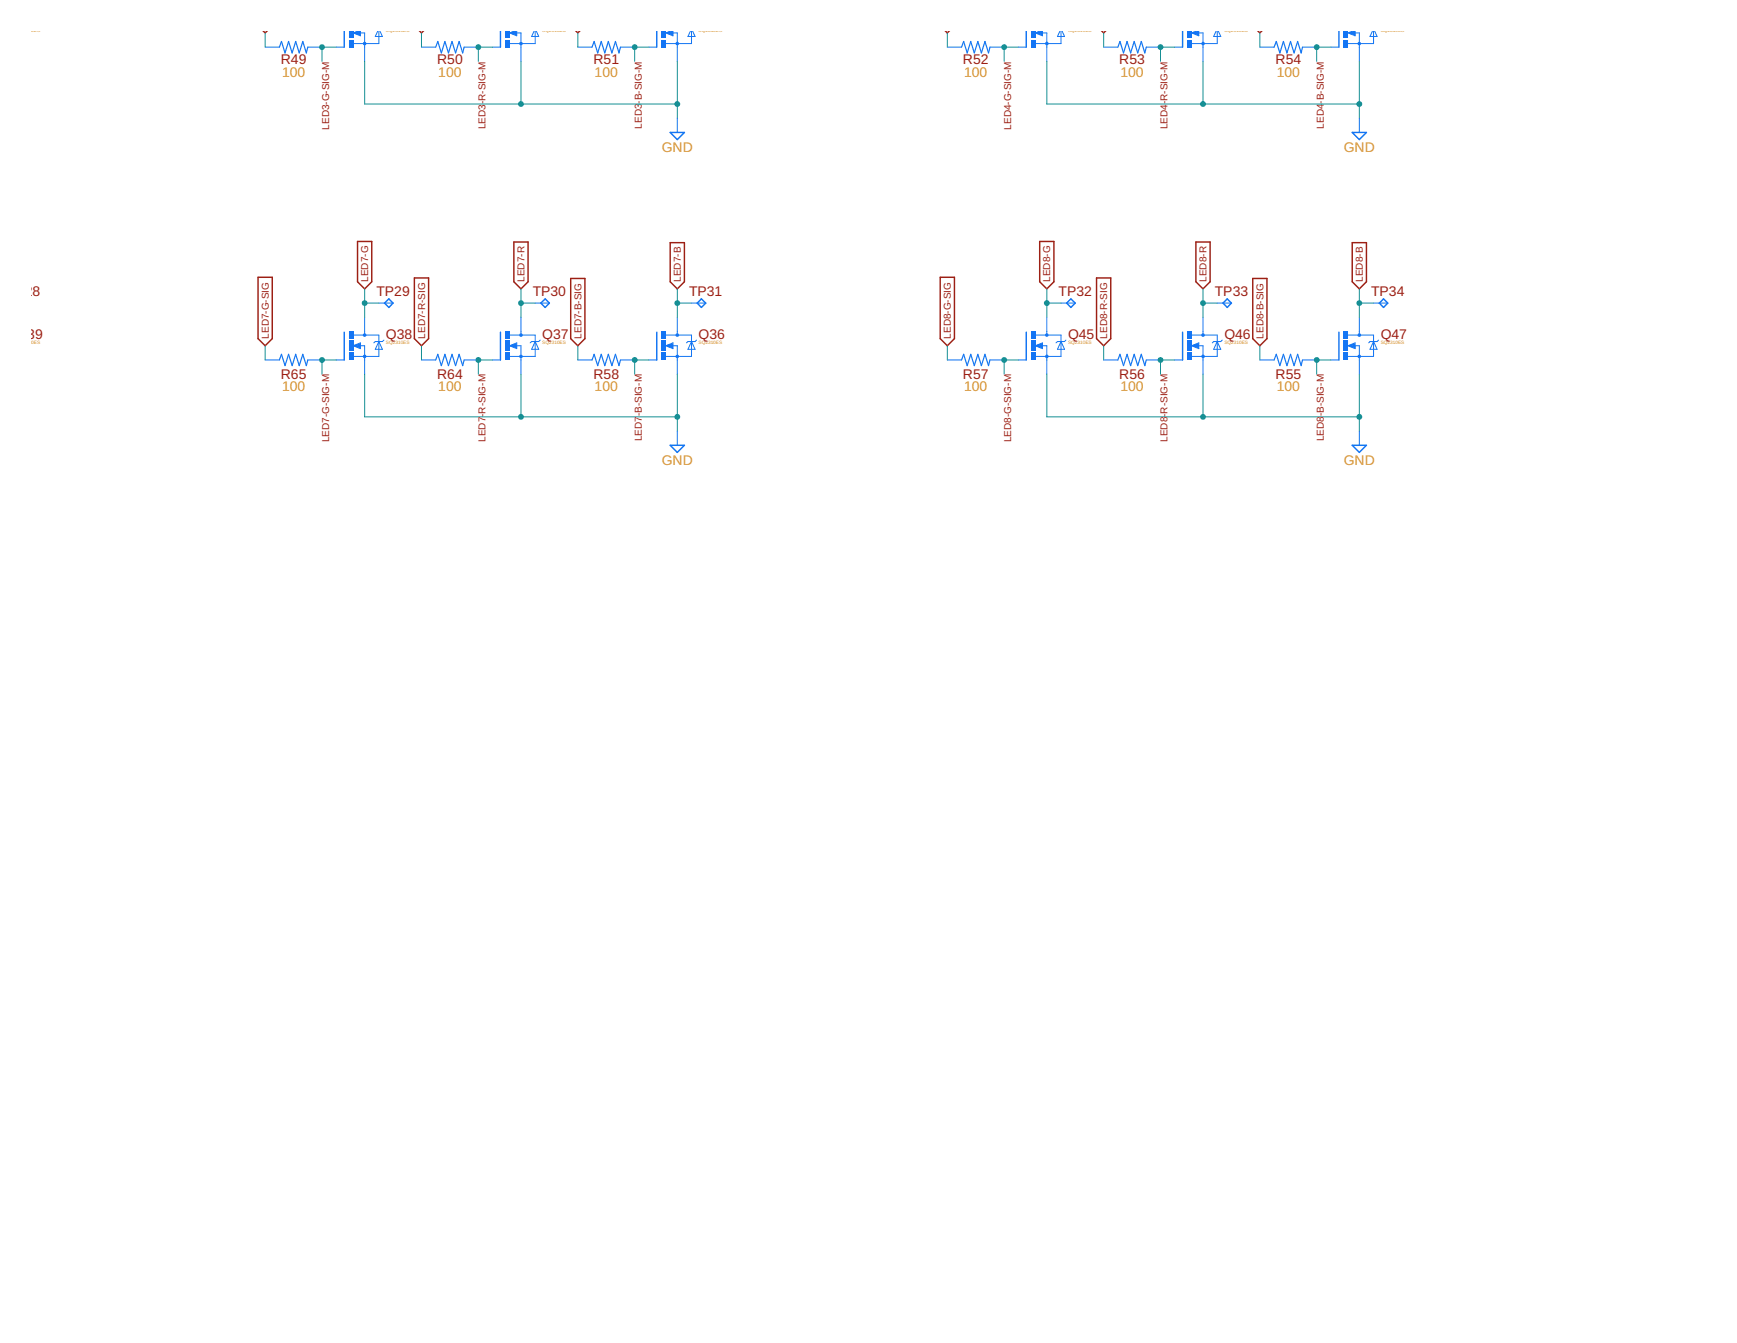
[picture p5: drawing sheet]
<svg xmlns="http://www.w3.org/2000/svg" width="279mm" height="216mm" viewBox="0 0 279 216" stroke-linecap="round" stroke-linejoin="round" font-family="sans-serif">
<g fill="none" stroke="#9c1f14" stroke-width=".23">
<path d="M42.3 4.9l.4 .4 .3-.4M67.5 4.9l.3 .4 .3-.4M92.6 4.9l.3 .4 .4-.4M152 4.9l.4 .4 .3-.4M177.2 4.9l.3 .4 .4-.4M202.3 4.9l.3 .4 .4-.4M57.5 38.8h2.3v6.5l-1.1 1.1-1.2-1.1zM82.7 38.9h2.2v6.4l-1.1 1.1-1.1-1.1zM107.8 39h2.3v6.3l-1.2 1.1-1.1-1.1zM167.2 38.8h2.3v6.5l-1.1 1.1-1.2-1.1zM192.4 38.9h2.2v6.4l-1.1 1.1-1.1-1.1zM217.5 39h2.3v6.3l-1.1 1.1-1.2-1.1z"/>
<path d="M41.5 44.6h2.3v9.8l-1.1 1.2-1.2-1.2zM66.7 44.7h2.2v9.7l-1.1 1.2-1.1-1.2zM91.8 44.8h2.3v9.6l-1.2 1.2-1.1-1.2zM151.2 44.6h2.3v9.8l-1.1 1.2-1.2-1.2zM176.4 44.7h2.3v9.7l-1.2 1.2-1.1-1.2zM201.5 44.8h2.3v9.6l-1.2 1.2-1.1-1.2z"/>
</g>
<path d="M55.4 4.9v2.7M107.8 21.3h2.3l-1.2 1.1zM217.5 21.3h2.3l-1.1 1.1zM61.8 48.7l.7-.7 .7 .7-.7 .7zM87 48.7l.7-.7 .7 .7-.7 .7zM112.8 48l.7 .7-.7 .7-.7-.7zM172.3 48l.7 .7-.7 .7-.7-.7zM197.4 48l.7 .7-.7 .7-.7-.7zM222.5 48l.7 .7-.7 .7-.6-.7zM107.8 71.6h2.3l-1.2 1.1zM217.5 71.6h2.3l-1.1 1.1z" fill="none" stroke="#1375f4" stroke-width=".23"/>
<g fill="none" stroke="#1375f4" stroke-width=".16">
<path d="M54.1 7.6h1.3M57.7 4.9l-.9 .4 1.2 .5v-.9M57.8 5.3h.9v2.3M60.8 4.9l-.4 1h1.1l-.4-1M60.9 4.9v2.1h-4.1M108.9 19v2.3M218.7 19v2.3M60.9 48.7h2.3M86.1 48.7h2.3M111.2 48.7h2.3M170.7 48.7h2.3M195.8 48.7h2.3"/>
<path d="M220.9 48.7h2.3M108.9 69.3v2.3M218.7 69.3v2.3"/>
</g>
<path d="M57.8 5.1l-.8 .2 .8 .2v-.2h-.2" fill="none" stroke="#1375f4" stroke-width=".28"/>
<g fill="#1375f4">
<path d="M56.1 6.4h.7v1.2h-.7z" fill-rule="evenodd"/>
<path d="M56.1 4.9h.7v1.2h-.7z" fill-rule="evenodd"/>
<circle cx="58.7" cy="7" r=".3"/>
</g>
<g fill="#1375f4">
<path d="M58.4 7a.3 .3 0 0 1 .6 0 .3 .3 0 0 1-.6 0zM58.4 7a.3 .3 0 0 0 .6 0 .3 .3 0 0 0-.6 0z"/>
<path d="M56.1 6.4h.7v1.2h-.7zM56.1 6.4v1.2h.7v-1.2z"/>
<path d="M56.1 4.9h.7v1.2h-.7zM56.1 4.9v1.2h.7v-1.2z"/>
</g>
<path d="M58.7 7.6v2.3M79.2 7.6h1.3M82.9 4.9l-.9 .4 1.1 .5v-.9M83 5.3h.8v2.3M85.9 4.9l-.4 1h1.2l-.5-1M86.1 4.9v2.1h-4.1" fill="none" stroke="#1375f4" stroke-width=".16"/>
<path d="M80.5 4.9v2.7" fill="none" stroke="#1375f4" stroke-width=".23"/>
<path d="M83 5.1l-.8 .2 .8 .2v-.2h-.2" fill="none" stroke="#1375f4" stroke-width=".28"/>
<g fill="#1375f4">
<path d="M81.3 6.4h.7v1.2h-.7z" fill-rule="evenodd"/>
<path d="M81.3 4.9h.7v1.2h-.7z" fill-rule="evenodd"/>
<circle cx="83.8" cy="7" r=".3"/>
</g>
<g fill="#1375f4">
<path d="M83.5 7a.3 .3 0 0 1 .6 0 .3 .3 0 0 1-.6 0zM83.5 7a.3 .3 0 0 0 .6 0 .3 .3 0 0 0-.6 0z"/>
<path d="M81.3 6.4h.7v1.2h-.7zM81.3 6.4v1.2h.7v-1.2z"/>
<path d="M81.3 4.9h.7v1.2h-.7zM81.3 4.9v1.2h.7v-1.2z"/>
</g>
<path d="M83.8 7.6v2.3M104.4 7.6h1.2M108 4.9l-.9 .4 1.1 .5v-.9M108.1 5.3h.8v2.3M111.1 4.9l-.4 1h1.1l-.4-1M111.2 4.9v2.1h-4.1" fill="none" stroke="#1375f4" stroke-width=".16"/>
<path d="M105.6 4.9v2.7" fill="none" stroke="#1375f4" stroke-width=".23"/>
<path d="M108.1 5.1l-.8 .2 .8 .2v-.2h-.2" fill="none" stroke="#1375f4" stroke-width=".28"/>
<g fill="#1375f4">
<path d="M106.4 6.4h.7v1.2h-.7z" fill-rule="evenodd"/>
<path d="M106.4 4.9h.7v1.2h-.7z" fill-rule="evenodd"/>
<circle cx="108.9" cy="7" r=".3"/>
</g>
<g fill="#1375f4">
<path d="M108.6 7a.3 .3 0 0 1 .6 0 .3 .3 0 0 1-.6 0zM108.6 7a.3 .3 0 0 0 .6 0 .3 .3 0 0 0-.6 0z"/>
<path d="M106.4 6.4h.7v1.2h-.7zM106.4 6.4v1.2h.7v-1.2z"/>
<path d="M106.4 4.9h.7v1.2h-.7zM106.4 4.9v1.2h.7v-1.2z"/>
</g>
<path d="M108.9 7.6v2.3M104.4 57.9h1.2M107.1 55.6l1.1-.5v.9zM107.1 53.9h4.1v3.4h-4.1M108.1 55.6h.8v2.3M108.9 53.3v.6M111.2 54.9l.6 1.3h-1.1zM112 54.7l-.2 .2h-1.1l-.3 .2" fill="none" stroke="#1375f4" stroke-width=".16"/>
<path d="M105.6 53.4v4.5" fill="none" stroke="#1375f4" stroke-width=".23"/>
<path d="M108.1 55.4l-.8 .2 .8 .2v-.2h-.2" fill="none" stroke="#1375f4" stroke-width=".28"/>
<g fill="#1375f4">
<path d="M106.4 56.7h.7v1.2h-.7z" fill-rule="evenodd"/>
<path d="M106.4 53.3h.7v1.1h-.7z" fill-rule="evenodd"/>
<path d="M106.4 54.8h.7v1.6h-.7z" fill-rule="evenodd"/>
<circle cx="108.9" cy="57.3" r=".3"/>
<circle cx="108.9" cy="53.9" r=".3"/>
</g>
<g fill="#1375f4">
<path d="M108.6 57.3a.3 .3 0 0 1 .6 0 .3 .3 0 0 1-.6 0zM108.6 57.3a.3 .3 0 0 0 .6 0 .3 .3 0 0 0-.6 0z"/>
<path d="M108.6 53.9a.3 .3 0 0 1 .6 0 .3 .3 0 0 1-.6 0zM108.6 53.9a.3 .3 0 0 0 .6 0 .3 .3 0 0 0-.6 0z"/>
<path d="M106.4 56.7h.7v1.2h-.7zM106.4 56.7v1.2h.7v-1.2z"/>
<path d="M106.4 53.3h.7v1.1h-.7zM106.4 53.3v1.1h.7v-1.1z"/>
<path d="M106.4 54.8h.7v1.6h-.7zM106.4 54.8v1.6h.7v-1.6z"/>
</g>
<path d="M79.2 57.9h1.3M82 55.6l1.1-.5v.9zM82 53.9h4.1v3.4h-4.1M83 55.6h.8v2.3M83.8 53.3v.6M86.1 54.9l.6 1.3h-1.2zM86.9 54.7l-.2 .2h-1.2l-.2 .2M108.9 51v2.3M108.9 57.9v2.3" fill="none" stroke="#1375f4" stroke-width=".16"/>
<path d="M80.5 53.4v4.5" fill="none" stroke="#1375f4" stroke-width=".23"/>
<path d="M83 55.4l-.8 .2 .8 .2v-.2h-.2" fill="none" stroke="#1375f4" stroke-width=".28"/>
<g fill="#1375f4">
<path d="M81.3 56.7h.7v1.2h-.7z" fill-rule="evenodd"/>
<path d="M81.3 53.3h.7v1.1h-.7z" fill-rule="evenodd"/>
<path d="M81.3 54.8h.7v1.6h-.7z" fill-rule="evenodd"/>
<circle cx="83.8" cy="57.3" r=".3"/>
<circle cx="83.8" cy="53.9" r=".3"/>
</g>
<g fill="#1375f4">
<path d="M83.5 57.3a.3 .3 0 0 1 .6 0 .3 .3 0 0 1-.6 0zM83.5 57.3a.3 .3 0 0 0 .6 0 .3 .3 0 0 0-.6 0z"/>
<path d="M83.5 53.9a.3 .3 0 0 1 .6 0 .3 .3 0 0 1-.6 0zM83.5 53.9a.3 .3 0 0 0 .6 0 .3 .3 0 0 0-.6 0z"/>
<path d="M81.3 56.7h.7v1.2h-.7zM81.3 56.7v1.2h.7v-1.2z"/>
<path d="M81.3 53.3h.7v1.1h-.7zM81.3 53.3v1.1h.7v-1.1z"/>
<path d="M81.3 54.8h.7v1.6h-.7zM81.3 54.8v1.6h.7v-1.6z"/>
</g>
<path d="M54.1 57.9h1.3M56.8 55.6l1.2-.5v.9zM56.9 53.9h4v3.4h-4.1M57.8 55.6h.9v2.3M58.7 53.3v.6M60.9 54.9l.6 1.3h-1.1zM61.7 54.7l-.2 .2h-1.1l-.3 .2M83.8 51v2.3M83.8 57.9v2.3" fill="none" stroke="#1375f4" stroke-width=".16"/>
<path d="M55.4 53.4v4.5" fill="none" stroke="#1375f4" stroke-width=".23"/>
<path d="M57.8 55.4l-.8 .2 .8 .2v-.2h-.2" fill="none" stroke="#1375f4" stroke-width=".28"/>
<g fill="#1375f4">
<path d="M56.1 56.7h.7v1.2h-.7z" fill-rule="evenodd"/>
<path d="M56.1 53.3h.7v1.1h-.7z" fill-rule="evenodd"/>
<path d="M56.1 54.8h.7v1.6h-.7z" fill-rule="evenodd"/>
<circle cx="58.7" cy="57.3" r=".3"/>
<circle cx="58.7" cy="53.9" r=".3"/>
</g>
<g fill="#1375f4">
<path d="M58.4 57.3a.3 .3 0 0 1 .6 0 .3 .3 0 0 1-.6 0zM58.4 57.3a.3 .3 0 0 0 .6 0 .3 .3 0 0 0-.6 0z"/>
<path d="M58.4 53.9a.3 .3 0 0 1 .6 0 .3 .3 0 0 1-.6 0zM58.4 53.9a.3 .3 0 0 0 .6 0 .3 .3 0 0 0-.6 0z"/>
<path d="M56.1 56.7h.7v1.2h-.7zM56.1 56.7v1.2h.7v-1.2z"/>
<path d="M56.1 53.3h.7v1.1h-.7zM56.1 53.3v1.1h.7v-1.1z"/>
<path d="M56.1 54.8h.7v1.6h-.7zM56.1 54.8v1.6h.7v-1.6z"/>
</g>
<path d="M58.7 51v2.3M58.7 57.9v2.3M163.8 57.9h1.3M166.5 55.6l1.2-.5v.9zM166.6 53.9h4.1v3.4h-4.2M167.6 55.6h.8v2.3M168.4 53.3v.6M170.7 54.9l.5 1.3h-1.1zM171.4 54.7l-.2 .2h-1.1l-.2 .2" fill="none" stroke="#1375f4" stroke-width=".16"/>
<path d="M165.1 53.4v4.5" fill="none" stroke="#1375f4" stroke-width=".23"/>
<path d="M167.6 55.4l-.8 .2 .8 .2v-.2h-.3" fill="none" stroke="#1375f4" stroke-width=".28"/>
<g fill="#1375f4">
<path d="M165.9 56.7h.6v1.2h-.6z" fill-rule="evenodd"/>
<path d="M165.9 53.3h.6v1.1h-.6z" fill-rule="evenodd"/>
<path d="M165.9 54.8h.6v1.6h-.6z" fill-rule="evenodd"/>
<circle cx="168.4" cy="57.3" r=".3"/>
<circle cx="168.4" cy="53.9" r=".3"/>
</g>
<g fill="#1375f4">
<path d="M168.1 57.3a.3 .3 0 0 1 .6 0 .3 .3 0 0 1-.6 0zM168.1 57.3a.3 .3 0 0 0 .6 0 .3 .3 0 0 0-.6 0z"/>
<path d="M168.1 53.9a.3 .3 0 0 1 .6 0 .3 .3 0 0 1-.6 0zM168.1 53.9a.3 .3 0 0 0 .6 0 .3 .3 0 0 0-.6 0z"/>
<path d="M165.9 56.7h.6v1.2h-.6zM165.9 56.7v1.2h.6v-1.2z"/>
<path d="M165.9 53.3h.6v1.1h-.6zM165.9 53.3v1.1h.6v-1.1z"/>
<path d="M165.9 54.8h.6v1.6h-.6zM165.9 54.8v1.6h.6v-1.6z"/>
</g>
<path d="M168.4 51v2.3M168.4 57.9v2.3M189 57.9h1.2M191.7 55.6l1.1-.5v.9zM191.7 53.9h4.1v3.4h-4.1M192.7 55.6h.8v2.3M193.5 53.3v.6M195.8 54.9l.6 1.3h-1.2zM196.6 54.7l-.2 .2h-1.2l-.2 .2" fill="none" stroke="#1375f4" stroke-width=".16"/>
<path d="M190.2 53.4v4.5" fill="none" stroke="#1375f4" stroke-width=".23"/>
<path d="M192.7 55.4l-.8 .2 .8 .2v-.2h-.2" fill="none" stroke="#1375f4" stroke-width=".28"/>
<g fill="#1375f4">
<path d="M191 56.7h.7v1.2h-.7z" fill-rule="evenodd"/>
<path d="M191 53.3h.7v1.1h-.7z" fill-rule="evenodd"/>
<path d="M191 54.8h.7v1.6h-.7z" fill-rule="evenodd"/>
<circle cx="193.5" cy="57.3" r=".3"/>
<circle cx="193.5" cy="53.9" r=".3"/>
</g>
<g fill="#1375f4">
<path d="M193.2 57.3a.3 .3 0 0 1 .6 0 .3 .3 0 0 1-.6 0zM193.2 57.3a.3 .3 0 0 0 .6 0 .3 .3 0 0 0-.6 0z"/>
<path d="M193.2 53.9a.3 .3 0 0 1 .6 0 .3 .3 0 0 1-.6 0zM193.2 53.9a.3 .3 0 0 0 .6 0 .3 .3 0 0 0-.6 0z"/>
<path d="M191 56.7h.7v1.2h-.7zM191 56.7v1.2h.7v-1.2z"/>
<path d="M191 53.3h.7v1.1h-.7zM191 53.3v1.1h.7v-1.1z"/>
<path d="M191 54.8h.7v1.6h-.7zM191 54.8v1.6h.7v-1.6z"/>
</g>
<path d="M193.5 51v2.3M193.5 57.9v2.3M214.1 57.9h1.3M216.8 55.6l1.2-.5v.9zM216.9 53.9h4v3.4h-4.1M217.9 55.6h.8v2.3M218.7 53.3v.6M220.9 54.9l.6 1.3h-1.1zM221.7 54.7l-.2 .2h-1.1l-.2 .2" fill="none" stroke="#1375f4" stroke-width=".16"/>
<path d="M215.4 53.4v4.5" fill="none" stroke="#1375f4" stroke-width=".23"/>
<path d="M217.9 55.4l-.8 .2 .8 .2v-.2h-.3" fill="none" stroke="#1375f4" stroke-width=".28"/>
<g fill="#1375f4">
<path d="M216.2 56.7h.6v1.2h-.6z" fill-rule="evenodd"/>
<path d="M216.2 53.3h.6v1.1h-.6z" fill-rule="evenodd"/>
<path d="M216.2 54.8h.6v1.6h-.6z" fill-rule="evenodd"/>
<circle cx="218.7" cy="57.3" r=".3"/>
<circle cx="218.7" cy="53.9" r=".3"/>
</g>
<g fill="#1375f4">
<path d="M218.4 57.3a.3 .3 0 0 1 .6 0 .3 .3 0 0 1-.6 0zM218.4 57.3a.3 .3 0 0 0 .6 0 .3 .3 0 0 0-.6 0z"/>
<path d="M218.4 53.9a.3 .3 0 0 1 .6 0 .3 .3 0 0 1-.6 0zM218.4 53.9a.3 .3 0 0 0 .6 0 .3 .3 0 0 0-.6 0z"/>
<path d="M216.2 56.7h.6v1.2h-.6zM216.2 56.7v1.2h.6v-1.2z"/>
<path d="M216.2 53.3h.6v1.1h-.6zM216.2 53.3v1.1h.6v-1.1z"/>
<path d="M216.2 54.8h.6v1.6h-.6zM216.2 54.8v1.6h.6v-1.6z"/>
</g>
<path d="M163.8 7.6h1.3M167.4 4.9l-.9 .4 1.2 .5v-.9M167.6 5.3h.8v2.3M170.5 4.9l-.4 1h1.1l-.4-1M170.7 4.9v2.1h-4.2M218.7 51v2.3M218.7 57.9v2.3" fill="none" stroke="#1375f4" stroke-width=".16"/>
<path d="M165.1 4.9v2.7" fill="none" stroke="#1375f4" stroke-width=".23"/>
<path d="M167.6 5.1l-.8 .2 .8 .2v-.2h-.3" fill="none" stroke="#1375f4" stroke-width=".28"/>
<g fill="#1375f4">
<path d="M165.9 6.4h.6v1.2h-.6z" fill-rule="evenodd"/>
<path d="M165.9 4.9h.6v1.2h-.6z" fill-rule="evenodd"/>
<circle cx="168.4" cy="7" r=".3"/>
</g>
<g fill="#1375f4">
<path d="M168.1 7a.3 .3 0 0 1 .6 0 .3 .3 0 0 1-.6 0zM168.1 7a.3 .3 0 0 0 .6 0 .3 .3 0 0 0-.6 0z"/>
<path d="M165.9 6.4h.6v1.2h-.6zM165.9 6.4v1.2h.6v-1.2z"/>
<path d="M165.9 4.9h.6v1.2h-.6zM165.9 4.9v1.2h.6v-1.2z"/>
</g>
<path d="M168.4 7.6v2.3M189 7.6h1.2M192.6 4.9l-.9 .4 1.1 .5v-.9M192.7 5.3h.8v2.3M195.6 4.9l-.4 1h1.2l-.5-1M195.8 4.9v2.1h-4.1" fill="none" stroke="#1375f4" stroke-width=".16"/>
<path d="M190.2 4.9v2.7" fill="none" stroke="#1375f4" stroke-width=".23"/>
<path d="M192.7 5.1l-.8 .2 .8 .2v-.2h-.2" fill="none" stroke="#1375f4" stroke-width=".28"/>
<g fill="#1375f4">
<path d="M191 6.4h.7v1.2h-.7z" fill-rule="evenodd"/>
<path d="M191 4.9h.7v1.2h-.7z" fill-rule="evenodd"/>
<circle cx="193.5" cy="7" r=".3"/>
</g>
<g fill="#1375f4">
<path d="M193.2 7a.3 .3 0 0 1 .6 0 .3 .3 0 0 1-.6 0zM193.2 7a.3 .3 0 0 0 .6 0 .3 .3 0 0 0-.6 0z"/>
<path d="M191 6.4h.7v1.2h-.7zM191 6.4v1.2h.7v-1.2z"/>
<path d="M191 4.9h.7v1.2h-.7zM191 4.9v1.2h.7v-1.2z"/>
</g>
<path d="M193.5 7.6v2.3M214.1 7.6h1.3M217.7 4.9l-.9 .4 1.2 .5v-.9M217.9 5.3h.8v2.3M220.8 4.9l-.4 1h1.1l-.4-1M220.9 4.9v2.1h-4.1" fill="none" stroke="#1375f4" stroke-width=".16"/>
<path d="M215.4 4.9v2.7" fill="none" stroke="#1375f4" stroke-width=".23"/>
<path d="M217.9 5.1l-.8 .2 .8 .2v-.2h-.3" fill="none" stroke="#1375f4" stroke-width=".28"/>
<g fill="#1375f4">
<path d="M216.2 6.4h.6v1.2h-.6z" fill-rule="evenodd"/>
<path d="M216.2 4.9h.6v1.2h-.6z" fill-rule="evenodd"/>
<circle cx="218.7" cy="7" r=".3"/>
</g>
<g fill="#1375f4">
<path d="M218.4 7a.3 .3 0 0 1 .6 0 .3 .3 0 0 1-.6 0zM218.4 7a.3 .3 0 0 0 .6 0 .3 .3 0 0 0-.6 0z"/>
<path d="M216.2 6.4h.6v1.2h-.6zM216.2 6.4v1.2h.6v-1.2z"/>
<path d="M216.2 4.9h.6v1.2h-.6zM216.2 4.9v1.2h.6v-1.2z"/>
</g>
<g fill="none" stroke="#1375f4" stroke-width=".16">
<path d="M42.7 7.6h2.2M49.5 7.6h2.3M67.8 7.6h2.3M74.7 7.6h2.2M92.9 7.6h2.3M99.8 7.6h2.3M152.4 7.6h2.3M159.2 7.6h2.3M177.5 7.6h2.3M184.4 7.6h2.3M202.6 7.6h2.3M209.5 7.6h2.3"/>
<path d="M218.7 7.6v2.3M42.7 57.9h2.2M49.5 57.9h2.3M67.8 57.9h2.3M74.7 57.9h2.2M92.9 57.9h2.3M99.8 57.9h2.3M152.4 57.9h2.3M159.2 57.9h2.3M177.5 57.9h2.3M184.4 57.9h2.3M202.6 57.9h2.3"/>
<path d="M209.5 57.9h2.3"/>
</g>
<path d="M44.9 7.6l.4-.9 .5 1.8 .6-1.8 .6 1.8 .6-1.8 .5 1.8 .6-1.8 .6 1.8 .2-.9M70.1 7.6l.3-.9 .6 1.8 .6-1.8 .5 1.8 .6-1.8 .6 1.8 .6-1.8 .5 1.8 .3-.9M95.2 7.6l.4-.9 .5 1.8 .6-1.8 .6 1.8 .6-1.8 .5 1.8 .6-1.8 .6 1.8 .2-.9M154.7 7.6l.3-.9 .6 1.8 .5-1.8 .6 1.8 .6-1.8 .6 1.8 .5-1.8 .6 1.8 .2-.9M179.8 7.6l.3-.9 .6 1.8 .6-1.8 .6 1.8 .5-1.8 .6 1.8 .6-1.8 .5 1.8 .3-.9M204.9 7.6l.4-.9 .6 1.8 .5-1.8 .6 1.8 .6-1.8 .6 1.8 .5-1.8 .6 1.8 .2-.9M44.9 57.9l.4-.9 .5 1.8 .6-1.8 .6 1.8 .6-1.8 .5 1.8 .6-1.8 .6 1.8 .2-.9M70.1 57.9l.3-.9 .6 1.8 .6-1.8 .5 1.8 .6-1.8 .6 1.8 .6-1.8 .5 1.8 .3-.9M95.2 57.9l.4-.9 .5 1.8 .6-1.8 .6 1.8 .6-1.8 .5 1.8 .6-1.8 .6 1.8 .2-.9M154.7 57.9l.3-.9 .6 1.8 .5-1.8 .6 1.8 .6-1.8 .6 1.8 .5-1.8 .6 1.8 .2-.9M179.8 57.9l.3-.9 .6 1.8 .6-1.8 .6 1.8 .5-1.8 .6 1.8 .6-1.8 .5 1.8 .3-.9M204.9 57.9l.4-.9 .6 1.8 .5-1.8 .6 1.8 .6-1.8 .6 1.8 .5-1.8 .6 1.8 .2-.9" fill="none" stroke="#1375f4" stroke-width=".19"/>
<path d="M58.7 16.7h50.2v2.3" fill="none" stroke="#158f93" stroke-width=".16"/>
<g fill="#158f93">
<circle cx="83.8" cy="16.7" r=".47"/>
<circle cx="108.9" cy="16.7" r=".47"/>
</g>
<g fill="#158f93">
<path d="M83.3 16.7a.5 .5 0 0 1 1 0 .5 .5 0 0 1-1 0zM83.3 16.7a.5 .5 0 0 0 1 0 .5 .5 0 0 0-1 0z"/>
<path d="M108.5 16.7a.47 .47 0 0 1 .9 0 .47 .47 0 0 1-.9 0zM108.5 16.7a.46 .46 0 0 0 .9 0 .46 .46 0 0 0-.9 0z"/>
</g>
<path d="M58.7 9.9v6.8M83.8 9.9v6.8M108.9 9.9v6.8M168.4 16.7h50.3v2.3" fill="none" stroke="#158f93" stroke-width=".16"/>
<g fill="#158f93">
<circle cx="193.5" cy="16.7" r=".47"/>
<circle cx="218.7" cy="16.7" r=".47"/>
</g>
<g fill="#158f93">
<path d="M193 16.7a.5 .5 0 0 1 1 0 .5 .5 0 0 1-1 0zM193 16.7a.5 .5 0 0 0 1 0 .5 .5 0 0 0-1 0z"/>
<path d="M218.2 16.7a.47 .47 0 0 1 .9 0 .47 .47 0 0 1-.9 0zM218.2 16.7a.46 .46 0 0 0 .9 0 .46 .46 0 0 0-.9 0z"/>
</g>
<path d="M168.4 9.9v6.8M193.5 9.9v6.8M218.7 9.9v6.8M58.7 67h50.2v2.3" fill="none" stroke="#158f93" stroke-width=".16"/>
<g fill="#158f93">
<circle cx="83.8" cy="67" r=".47"/>
<circle cx="108.9" cy="67" r=".47"/>
</g>
<g fill="#158f93">
<path d="M83.3 67a.5 .5 0 0 1 1 0 .5 .5 0 0 1-1 0zM83.3 67a.5 .5 0 0 0 1 0 .5 .5 0 0 0-1 0z"/>
<path d="M108.5 67a.47 .47 0 0 1 .9 0 .47 .47 0 0 1-.9 0zM108.5 67a.46 .46 0 0 0 .9 0 .46 .46 0 0 0-.9 0z"/>
</g>
<path d="M58.7 60.2v6.8M83.8 60.2v6.8M108.9 60.2v6.8M168.4 67h50.3v2.3" fill="none" stroke="#158f93" stroke-width=".16"/>
<g fill="#158f93">
<circle cx="193.5" cy="67" r=".47"/>
<circle cx="218.7" cy="67" r=".47"/>
</g>
<g fill="#158f93">
<path d="M193 67a.5 .5 0 0 1 1 0 .5 .5 0 0 1-1 0zM193 67a.5 .5 0 0 0 1 0 .5 .5 0 0 0-1 0z"/>
<path d="M218.2 67a.47 .47 0 0 1 .9 0 .47 .47 0 0 1-.9 0zM218.2 67a.46 .46 0 0 0 .9 0 .46 .46 0 0 0-.9 0z"/>
</g>
<path d="M42.7 5.3v2.3M67.8 5.3v2.3M92.9 5.3v2.3M152.4 5.3v2.3M177.5 5.3v2.3M202.6 5.3v2.3M42.7 55.6v2.3M58.7 46.4v4.6M168.4 60.2v6.8M193.5 60.2v6.8M218.7 60.2v6.8" fill="none" stroke="#158f93" stroke-width=".16"/>
<circle cx="58.7" cy="48.7" r=".47" fill="#158f93"/>
<path d="M58.2 48.7a.47 .47 0 0 1 .9 0 .47 .47 0 0 1-.9 0zM58.2 48.7a.46 .46 0 0 0 .9 0 .46 .46 0 0 0-.9 0z" fill="#158f93"/>
<path d="M58.7 48.7h2.2M67.8 55.6v2.3M83.8 46.4v4.6" fill="none" stroke="#158f93" stroke-width=".16"/>
<circle cx="83.8" cy="48.7" r=".47" fill="#158f93"/>
<path d="M83.3 48.7a.5 .5 0 0 1 1 0 .5 .5 0 0 1-1 0zM83.3 48.7a.5 .5 0 0 0 1 0 .5 .5 0 0 0-1 0z" fill="#158f93"/>
<path d="M83.8 48.7h2.3M92.9 55.6v2.3M108.9 46.4v4.6" fill="none" stroke="#158f93" stroke-width=".16"/>
<circle cx="108.9" cy="48.7" r=".47" fill="#158f93"/>
<path d="M108.5 48.7a.47 .47 0 0 1 .9 0 .47 .47 0 0 1-.9 0zM108.5 48.7a.46 .46 0 0 0 .9 0 .46 .46 0 0 0-.9 0z" fill="#158f93"/>
<path d="M108.9 48.7h2.3M152.4 55.6v2.3M168.4 46.4v4.6" fill="none" stroke="#158f93" stroke-width=".16"/>
<circle cx="168.4" cy="48.7" r=".47" fill="#158f93"/>
<path d="M167.9 48.7a.47 .47 0 0 1 .9 0 .47 .47 0 0 1-.9 0zM167.9 48.7a.46 .46 0 0 0 .9 0 .46 .46 0 0 0-.9 0z" fill="#158f93"/>
<path d="M168.4 48.7h2.3M177.5 55.6v2.3M193.5 46.4v4.6" fill="none" stroke="#158f93" stroke-width=".16"/>
<circle cx="193.5" cy="48.7" r=".47" fill="#158f93"/>
<path d="M193 48.7a.5 .5 0 0 1 1 0 .5 .5 0 0 1-1 0zM193 48.7a.5 .5 0 0 0 1 0 .5 .5 0 0 0-1 0z" fill="#158f93"/>
<path d="M193.5 48.7h2.3M202.6 55.6v2.3M218.7 46.4v4.6" fill="none" stroke="#158f93" stroke-width=".16"/>
<circle cx="218.7" cy="48.7" r=".47" fill="#158f93"/>
<path d="M218.2 48.7a.47 .47 0 0 1 .9 0 .47 .47 0 0 1-.9 0zM218.2 48.7a.46 .46 0 0 0 .9 0 .46 .46 0 0 0-.9 0z" fill="#158f93"/>
<path d="M54.1 7.6h-2.3v2.3M218.7 48.7h2.2" fill="none" stroke="#158f93" stroke-width=".16"/>
<circle cx="51.8" cy="7.6" r=".47" fill="#158f93"/>
<path d="M51.3 7.6a.5 .5 0 0 1 1 0 .5 .5 0 0 1-1 0zM51.3 7.6a.5 .5 0 0 0 1 0 .5 .5 0 0 0-1 0z" fill="#158f93"/>
<path d="M79.2 7.6h-2.3v2.3" fill="none" stroke="#158f93" stroke-width=".16"/>
<circle cx="76.9" cy="7.6" r=".47" fill="#158f93"/>
<path d="M76.5 7.6a.47 .47 0 0 1 .9 0 .47 .47 0 0 1-.9 0zM76.5 7.6a.46 .46 0 0 0 .9 0 .46 .46 0 0 0-.9 0z" fill="#158f93"/>
<path d="M104.4 7.6h-2.3v2.3" fill="none" stroke="#158f93" stroke-width=".16"/>
<circle cx="102.1" cy="7.6" r=".47" fill="#158f93"/>
<path d="M101.6 7.6a.5 .5 0 0 1 1 0 .5 .5 0 0 1-1 0zM101.6 7.6a.5 .5 0 0 0 1 0 .5 .5 0 0 0-1 0z" fill="#158f93"/>
<path d="M163.8 7.6h-2.3v2.3" fill="none" stroke="#158f93" stroke-width=".16"/>
<circle cx="161.5" cy="7.6" r=".47" fill="#158f93"/>
<path d="M161.1 7.6a.47 .47 0 0 1 .9 0 .47 .47 0 0 1-.9 0zM161.1 7.6a.46 .46 0 0 0 .9 0 .46 .46 0 0 0-.9 0z" fill="#158f93"/>
<path d="M189 7.6h-2.3v2.3" fill="none" stroke="#158f93" stroke-width=".16"/>
<circle cx="186.7" cy="7.6" r=".47" fill="#158f93"/>
<path d="M186.2 7.6a.47 .47 0 0 1 .9 0 .47 .47 0 0 1-.9 0zM186.2 7.6a.46 .46 0 0 0 .9 0 .46 .46 0 0 0-.9 0z" fill="#158f93"/>
<path d="M214.1 7.6h-2.3v2.3" fill="none" stroke="#158f93" stroke-width=".16"/>
<circle cx="211.8" cy="7.6" r=".47" fill="#158f93"/>
<path d="M211.3 7.6a.5 .5 0 0 1 1 0 .5 .5 0 0 1-1 0zM211.3 7.6a.5 .5 0 0 0 1 0 .5 .5 0 0 0-1 0z" fill="#158f93"/>
<path d="M214.1 57.9h-2.3v2.3" fill="none" stroke="#158f93" stroke-width=".16"/>
<circle cx="211.8" cy="57.9" r=".47" fill="#158f93"/>
<path d="M211.3 57.9a.5 .5 0 0 1 1 0 .5 .5 0 0 1-1 0zM211.3 57.9a.5 .5 0 0 0 1 0 .5 .5 0 0 0-1 0z" fill="#158f93"/>
<path d="M163.8 57.9h-2.3v2.3" fill="none" stroke="#158f93" stroke-width=".16"/>
<circle cx="161.5" cy="57.9" r=".47" fill="#158f93"/>
<path d="M161.1 57.9a.47 .47 0 0 1 .9 0 .47 .47 0 0 1-.9 0zM161.1 57.9a.46 .46 0 0 0 .9 0 .46 .46 0 0 0-.9 0z" fill="#158f93"/>
<path d="M104.4 57.9h-2.3v2.3" fill="none" stroke="#158f93" stroke-width=".16"/>
<circle cx="102.1" cy="57.9" r=".47" fill="#158f93"/>
<path d="M101.6 57.9a.5 .5 0 0 1 1 0 .5 .5 0 0 1-1 0zM101.6 57.9a.5 .5 0 0 0 1 0 .5 .5 0 0 0-1 0z" fill="#158f93"/>
<path d="M79.2 57.9h-2.3v2.3" fill="none" stroke="#158f93" stroke-width=".16"/>
<circle cx="76.9" cy="57.9" r=".47" fill="#158f93"/>
<path d="M76.5 57.9a.47 .47 0 0 1 .9 0 .47 .47 0 0 1-.9 0zM76.5 57.9a.46 .46 0 0 0 .9 0 .46 .46 0 0 0-.9 0z" fill="#158f93"/>
<path d="M54.1 57.9h-2.3v2.3" fill="none" stroke="#158f93" stroke-width=".16"/>
<circle cx="51.8" cy="57.9" r=".47" fill="#158f93"/>
<path d="M51.3 57.9a.5 .5 0 0 1 1 0 .5 .5 0 0 1-1 0zM51.3 57.9a.5 .5 0 0 0 1 0 .5 .5 0 0 0-1 0z" fill="#158f93"/>
<path d="M189 57.9h-2.3v2.3" fill="none" stroke="#158f93" stroke-width=".16"/>
<circle cx="186.7" cy="57.9" r=".47" fill="#158f93"/>
<path d="M186.2 57.9a.47 .47 0 0 1 .9 0 .47 .47 0 0 1-.9 0zM186.2 57.9a.46 .46 0 0 0 .9 0 .46 .46 0 0 0-.9 0z" fill="#158f93"/>
<g font-size="2.2" fill="#9c1f14">
<text x="45.2" y="10.4">R49</text>
<text x="70.3" y="10.4">R50</text>
<text x="95.5" y="10.4">R51</text>
<text x="154.9" y="10.4">R52</text>
<text x="180" y="10.4">R53</text>
<text x="205.2" y="10.4">R54</text>
<text x="1.1" y="47.6">TP28</text>
<text x="60.6" y="47.6">TP29</text>
<text x="85.7" y="47.6">TP30</text>
<text x="110.8" y="47.6">TP31</text>
<text x="170.3" y="47.6">TP32</text>
<text x="195.4" y="47.6">TP33</text>
<text x="220.6" y="47.6">TP34</text>
<text x="2.7" y="54.4">Q39</text>
<text x="62.1" y="54.4">Q38</text>
<text x="87.2" y="54.4">Q37</text>
<text x="112.4" y="54.4">Q36</text>
<text x="171.8" y="54.4">Q45</text>
<text x="196.9" y="54.4">Q46</text>
<text x="222.1" y="54.4">Q47</text>
<text x="45.2" y="60.9">R65</text>
<text x="70.3" y="60.9">R64</text>
<text x="95.5" y="60.9">R58</text>
<text x="154.9" y="60.9">R57</text>
<text x="180" y="60.9">R56</text>
<text x="205.2" y="60.9">R55</text>
</g>
<g font-size="2.2" fill="#d59028">
<text x="45.4" y="12.4">100</text>
<text x="70.5" y="12.4">100</text>
<text x="95.6" y="12.4">100</text>
<text x="155.1" y="12.4">100</text>
<text x="180.2" y="12.4">100</text>
<text x="205.4" y="12.4">100</text>
<text x="106.4" y="24.4">GND</text>
<text x="216.2" y="24.4">GND</text>
<text x="45.4" y="62.9">100</text>
<text x="70.5" y="62.9">100</text>
<text x="95.6" y="62.9">100</text>
<text x="155.1" y="62.9">100</text>
<text x="180.2" y="62.9">100</text>
<text x="205.4" y="62.9">100</text>
<text x="106.4" y="74.7">GND</text>
<text x="216.2" y="74.7">GND</text>
</g>
<g font-size="1.6" fill="#9c1f14">
<text x="103.2" y="16.6" transform="rotate(-90 103.2 16.6)">-B-SIG-M</text>
<text x="212.9" y="16.6" transform="rotate(-90 212.9 16.6)">-B-SIG-M</text>
<text x="52.9" y="20.8" transform="rotate(-90 52.9 20.8)">LED3-G-SIG-M</text>
<text x="78.1" y="20.8" transform="rotate(-90 78.1 20.8)">LED3-R-SIG-M</text>
<text x="103.2" y="20.7" transform="rotate(-90 103.2 20.7)">LED3</text>
<text x="162.7" y="20.8" transform="rotate(-90 162.7 20.8)">LED4-G-SIG-M</text>
<text x="187.8" y="20.8" transform="rotate(-90 187.8 20.8)">LED4-R-SIG-M</text>
<text x="212.9" y="20.7" transform="rotate(-90 212.9 20.7)">LED4</text>
<text x="59.2" y="45.3" transform="rotate(-90 59.2 45.3)">LED7-G</text>
<text x="84.4" y="45.3" transform="rotate(-90 84.4 45.3)">LED7-R</text>
<text x="109.5" y="45.3" transform="rotate(-90 109.5 45.3)">LED7-B</text>
<text x="168.9" y="45.3" transform="rotate(-90 168.9 45.3)">LED8-G</text>
<text x="194.1" y="45.3" transform="rotate(-90 194.1 45.3)">LED8-R</text>
<text x="219.2" y="45.3" transform="rotate(-90 219.2 45.3)">LED8-B</text>
<text x="43.2" y="54.4" transform="rotate(-90 43.2 54.4)">LED7-G-SIG</text>
<text x="68.4" y="54.4" transform="rotate(-90 68.4 54.4)">LED7-R-SIG</text>
<text x="93.5" y="54.4" transform="rotate(-90 93.5 54.4)">LED7-B-SIG</text>
<text x="152.9" y="54.4" transform="rotate(-90 152.9 54.4)">LED8-G-SIG</text>
<text x="178.1" y="54.4" transform="rotate(-90 178.1 54.4)">LED8-R-SIG</text>
<text x="203.2" y="54.4" transform="rotate(-90 203.2 54.4)">LED8-B-SIG</text>
<text x="52.9" y="71.1" transform="rotate(-90 52.9 71.1)">LED7-G-SIG-M</text>
<text x="78.1" y="71" transform="rotate(-90 78.1 71)">LED7-R-SIG-M</text>
<text x="103.2" y="71" transform="rotate(-90 103.2 71)">LED7</text>
<text x="103.2" y="66.9" transform="rotate(-90 103.2 66.9)">-B-SIG-M</text>
<text x="162.7" y="71.1" transform="rotate(-90 162.7 71.1)">LED8-G-SIG-M</text>
<text x="187.8" y="71" transform="rotate(-90 187.8 71)">LED8-R-SIG-M</text>
<text x="212.9" y="71" transform="rotate(-90 212.9 71)">LED8</text>
<text x="212.9" y="66.9" transform="rotate(-90 212.9 66.9)">-B-SIG-M</text>
</g>
<g font-size=".8" fill="#d59028">
<text x="2.7" y="5.1">SQ2310ES</text>
<text x="62.1" y="5.1">SQ2310ES</text>
<text x="87.2" y="5.1">SQ2310ES</text>
<text x="112.4" y="5.1">SQ2310ES</text>
<text x="171.8" y="5.1">SQ2310ES</text>
<text x="196.9" y="5.1">SQ2310ES</text>
<text x="222.1" y="5.1">SQ2310ES</text>
<text x="2.7" y="55.4">SQ2310ES</text>
<text x="62.1" y="55.4">SQ2310ES</text>
<text x="87.2" y="55.4">SQ2310ES</text>
<text x="112.4" y="55.4">SQ2310ES</text>
<text x="171.8" y="55.4">SQ2310ES</text>
<text x="196.9" y="55.4">SQ2310ES</text>
<text x="222.1" y="55.4">SQ2310ES</text>
</g>
</svg>
